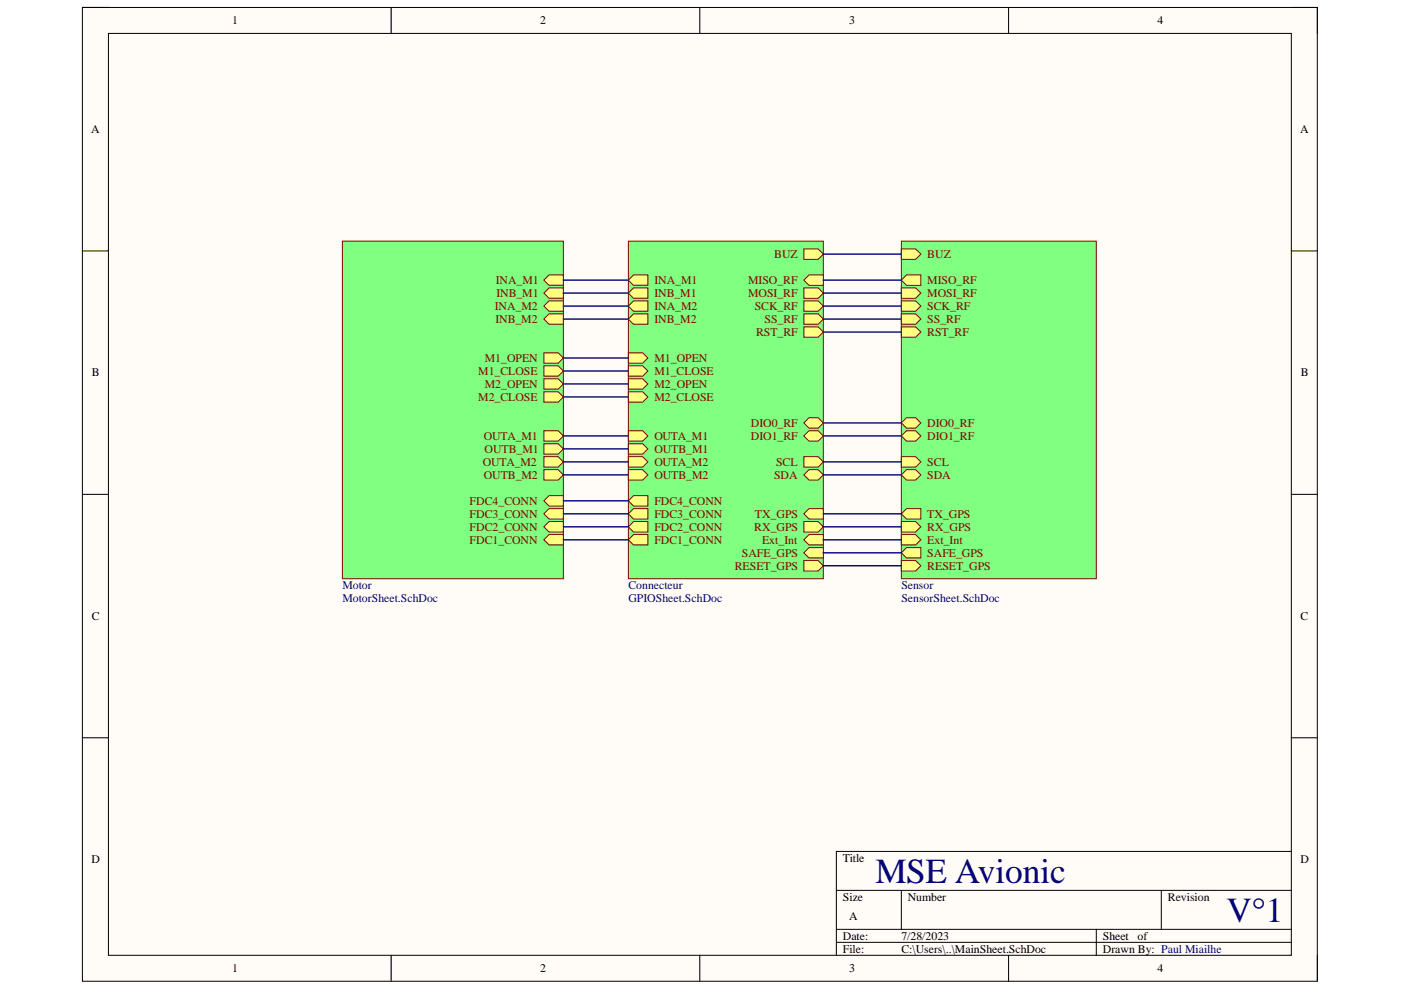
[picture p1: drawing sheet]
<svg xmlns="http://www.w3.org/2000/svg" width="297mm" height="210mm" viewBox="0 0 297 210" stroke-linecap="round" stroke-linejoin="round" font-family="sans-serif">
<path d="M17.5 1.6h261.8v206.4h-261.8z" fill-rule="evenodd" fill="#fffcf8"/>
<path d="M17.5 1.6h261.8v206.4h-261.8z" fill="none" stroke="#000" stroke-width=".21"/>
<path d="M23 7.1h250.8v195.4h-250.8z" fill-rule="evenodd" fill="#fffcf8"/>
<g fill="none" stroke="#000" stroke-width=".21">
<path d="M17.5 1.6h5.5M23 7.1h250.8v195.4h-250.8zM82.9 1.6v5.5M148.4 1.6v5.5M213.8 1.6v5.5M273.8 1.6h5.5v5.5M17.5 53.2h5.5M273.8 53.2h5.5M17.5 104.8h5.5M273.8 104.8h5.5M17.5 156.4h5.5M273.8 156.4h5.5"/>
<path d="M177.3 188.8h96.5M177.3 197h96.5M177.3 199.8h96.5M191.1 188.8v8.2M232.4 197v5.5M246.2 188.8v8.2M273.8 180.5h-96.5v22M82.9 202.5v5.5M148.4 202.5v5.5M213.8 202.5v5.5M279.3 202.5v5.5"/>
</g>
<path d="M72.6 51.1h46.8v71.6h-46.8z" fill-rule="evenodd" fill="#80ff80"/>
<path d="M72.6 51.1h46.8v71.6h-46.8z" fill="none" stroke="#800000" stroke-width=".21"/>
<path d="M115.3 74.8h3l1.1 1.1-1.1 1.1h-3z" fill-rule="evenodd" fill="#ffff80"/>
<path d="M115.3 74.8h3l1.1 1.1-1.1 1.1h-3z" fill="none" stroke="#800000" stroke-width=".21"/>
<path d="M115.3 77.6h3l1.1 1.1-1.1 1.1h-3z" fill-rule="evenodd" fill="#ffff80"/>
<path d="M115.3 77.6h3l1.1 1.1-1.1 1.1h-3z" fill="none" stroke="#800000" stroke-width=".21"/>
<path d="M115.3 83.1h3l1.1 1.1-1.1 1.1h-3z" fill-rule="evenodd" fill="#ffff80"/>
<path d="M115.3 83.1h3l1.1 1.1-1.1 1.1h-3z" fill="none" stroke="#800000" stroke-width=".21"/>
<path d="M115.3 80.3h3l1.1 1.1-1.1 1.1h-3z" fill-rule="evenodd" fill="#ffff80"/>
<path d="M115.3 80.3h3l1.1 1.1-1.1 1.1h-3z" fill="none" stroke="#800000" stroke-width=".21"/>
<path d="M115.3 91.3h3l1.1 1.1-1.1 1.1h-3z" fill-rule="evenodd" fill="#ffff80"/>
<path d="M115.3 91.3h3l1.1 1.1-1.1 1.1h-3z" fill="none" stroke="#800000" stroke-width=".21"/>
<path d="M115.3 94.1h3l1.1 1.1-1.1 1.1h-3z" fill-rule="evenodd" fill="#ffff80"/>
<path d="M115.3 94.1h3l1.1 1.1-1.1 1.1h-3z" fill="none" stroke="#800000" stroke-width=".21"/>
<path d="M115.3 96.8h3l1.1 1.1-1.1 1.1h-3z" fill-rule="evenodd" fill="#ffff80"/>
<path d="M115.3 96.8h3l1.1 1.1-1.1 1.1h-3z" fill="none" stroke="#800000" stroke-width=".21"/>
<path d="M115.3 99.6h3l1.1 1.1-1.1 1.1h-3z" fill-rule="evenodd" fill="#ffff80"/>
<path d="M115.3 99.6h3l1.1 1.1-1.1 1.1h-3z" fill="none" stroke="#800000" stroke-width=".21"/>
<path d="M116.4 113.3h3v2.2h-3l-1.1-1.1z" fill-rule="evenodd" fill="#ffff80"/>
<path d="M116.4 113.3h3v2.2h-3l-1.1-1.1z" fill="none" stroke="#800000" stroke-width=".21"/>
<path d="M116.4 110.6h3v2.2h-3l-1.1-1.1z" fill-rule="evenodd" fill="#ffff80"/>
<path d="M116.4 110.6h3v2.2h-3l-1.1-1.1z" fill="none" stroke="#800000" stroke-width=".21"/>
<path d="M115.3 108.9l1.1-1.1h3v2.2h-3z" fill-rule="evenodd" fill="#ffff80"/>
<path d="M115.3 108.9l1.1-1.1h3v2.2h-3z" fill="none" stroke="#800000" stroke-width=".21"/>
<path d="M115.3 106.2l1.1-1.1h3v2.2h-3z" fill-rule="evenodd" fill="#ffff80"/>
<path d="M115.3 106.2l1.1-1.1h3v2.2h-3z" fill="none" stroke="#800000" stroke-width=".21"/>
<path d="M116.4 58.3h3v2.2h-3l-1.1-1.1z" fill-rule="evenodd" fill="#ffff80"/>
<path d="M116.4 58.3h3v2.2h-3l-1.1-1.1z" fill="none" stroke="#800000" stroke-width=".21"/>
<path d="M115.3 62.1l1.1-1.1h3v2.2h-3z" fill-rule="evenodd" fill="#ffff80"/>
<path d="M115.3 62.1l1.1-1.1h3v2.2h-3z" fill="none" stroke="#800000" stroke-width=".21"/>
<path d="M115.3 64.9l1.1-1.1h3v2.2h-3z" fill-rule="evenodd" fill="#ffff80"/>
<path d="M115.3 64.9l1.1-1.1h3v2.2h-3z" fill="none" stroke="#800000" stroke-width=".21"/>
<path d="M116.4 66.5h3v2.2h-3l-1.1-1.1z" fill-rule="evenodd" fill="#ffff80"/>
<path d="M116.4 66.5h3v2.2h-3l-1.1-1.1z" fill="none" stroke="#800000" stroke-width=".21"/>
<path d="M191.1 51.1h41.3v71.6h-41.3z" fill-rule="evenodd" fill="#80ff80"/>
<path d="M191.1 51.1h41.3v71.6h-41.3z" fill="none" stroke="#800000" stroke-width=".21"/>
<path d="M191.1 52.8h3l1.1 1.1-1.1 1.1h-3z" fill-rule="evenodd" fill="#ffff80"/>
<path d="M191.1 52.8h3l1.1 1.1-1.1 1.1h-3z" fill="none" stroke="#800000" stroke-width=".21"/>
<path d="M191.1 63.8h3l1.1 1.1-1.1 1.1h-3z" fill-rule="evenodd" fill="#ffff80"/>
<path d="M191.1 63.8h3l1.1 1.1-1.1 1.1h-3z" fill="none" stroke="#800000" stroke-width=".21"/>
<path d="M191.1 92.4l1.1-1.1h1.9l1.1 1.1-1.1 1.1h-1.9z" fill-rule="evenodd" fill="#ffff80"/>
<path d="M191.1 92.4l1.1-1.1h1.9l1.1 1.1-1.1 1.1h-1.9z" fill="none" stroke="#800000" stroke-width=".21"/>
<path d="M192.2 58.3h3v2.2h-3l-1.1-1.1z" fill-rule="evenodd" fill="#ffff80"/>
<path d="M192.2 58.3h3v2.2h-3l-1.1-1.1z" fill="none" stroke="#800000" stroke-width=".21"/>
<path d="M191.1 61h3l1.1 1.1-1.1 1.1h-3z" fill-rule="evenodd" fill="#ffff80"/>
<path d="M191.1 61h3l1.1 1.1-1.1 1.1h-3z" fill="none" stroke="#800000" stroke-width=".21"/>
<path d="M191.1 66.5h3l1.1 1.2-1.1 1.1h-3z" fill-rule="evenodd" fill="#ffff80"/>
<path d="M191.1 66.5h3l1.1 1.2-1.1 1.1h-3z" fill="none" stroke="#800000" stroke-width=".21"/>
<path d="M191.1 69.3h3l1.1 1.1-1.1 1.1h-3z" fill-rule="evenodd" fill="#ffff80"/>
<path d="M191.1 69.3h3l1.1 1.1-1.1 1.1h-3z" fill="none" stroke="#800000" stroke-width=".21"/>
<path d="M192.2 88.6h1.9l1.1 1.1-1.1 1.1h-1.9l-1.1-1.1z" fill-rule="evenodd" fill="#ffff80"/>
<path d="M192.2 88.6h1.9l1.1 1.1-1.1 1.1h-1.9l-1.1-1.1z" fill="none" stroke="#800000" stroke-width=".21"/>
<path d="M191.1 110.6h3l1.1 1.1-1.1 1.1h-3z" fill-rule="evenodd" fill="#ffff80"/>
<path d="M191.1 110.6h3l1.1 1.1-1.1 1.1h-3z" fill="none" stroke="#800000" stroke-width=".21"/>
<path d="M191.1 113.4h3l1.1 1-1.1 1.1h-3z" fill-rule="evenodd" fill="#ffff80"/>
<path d="M191.1 113.4h3l1.1 1-1.1 1.1h-3z" fill="none" stroke="#800000" stroke-width=".21"/>
<path d="M191.1 108.9l1.1-1.1h3v2.2h-3z" fill-rule="evenodd" fill="#ffff80"/>
<path d="M191.1 108.9l1.1-1.1h3v2.2h-3z" fill="none" stroke="#800000" stroke-width=".21"/>
<path d="M191.1 96.8h3l1.1 1.1-1.1 1.1h-3z" fill-rule="evenodd" fill="#ffff80"/>
<path d="M191.1 96.8h3l1.1 1.1-1.1 1.1h-3z" fill="none" stroke="#800000" stroke-width=".21"/>
<path d="M191.1 100.7l1.1-1.1h1.9l1.1 1.1-1.1 1.1h-1.9z" fill-rule="evenodd" fill="#ffff80"/>
<path d="M191.1 100.7l1.1-1.1h1.9l1.1 1.1-1.1 1.1h-1.9z" fill="none" stroke="#800000" stroke-width=".21"/>
<path d="M191.1 117.2l1.1-1.1h3v2.2h-3z" fill-rule="evenodd" fill="#ffff80"/>
<path d="M191.1 117.2l1.1-1.1h3v2.2h-3z" fill="none" stroke="#800000" stroke-width=".21"/>
<path d="M191.1 118.9h3l1.1 1.1-1.1 1.1h-3z" fill-rule="evenodd" fill="#ffff80"/>
<path d="M191.1 118.9h3l1.1 1.1-1.1 1.1h-3z" fill="none" stroke="#800000" stroke-width=".21"/>
<path d="M133.2 51.1h41.4v71.6h-41.4z" fill-rule="evenodd" fill="#80ff80"/>
<path d="M133.2 51.1h41.4v71.6h-41.4z" fill="none" stroke="#800000" stroke-width=".21"/>
<path d="M133.2 91.3h3.1l1.1 1.1-1.1 1.1h-3.1z" fill-rule="evenodd" fill="#ffff80"/>
<path d="M133.2 91.3h3.1l1.1 1.1-1.1 1.1h-3.1z" fill="none" stroke="#800000" stroke-width=".21"/>
<path d="M133.2 94.1h3.1l1.1 1.1-1.1 1.1h-3.1z" fill-rule="evenodd" fill="#ffff80"/>
<path d="M133.2 94.1h3.1l1.1 1.1-1.1 1.1h-3.1z" fill="none" stroke="#800000" stroke-width=".21"/>
<path d="M133.2 96.8h3.1l1.1 1.1-1.1 1.1h-3.1z" fill-rule="evenodd" fill="#ffff80"/>
<path d="M133.2 96.8h3.1l1.1 1.1-1.1 1.1h-3.1z" fill="none" stroke="#800000" stroke-width=".21"/>
<path d="M133.2 99.6h3.1l1.1 1.1-1.1 1.1h-3.1z" fill-rule="evenodd" fill="#ffff80"/>
<path d="M133.2 99.6h3.1l1.1 1.1-1.1 1.1h-3.1z" fill="none" stroke="#800000" stroke-width=".21"/>
<path d="M134.3 113.3h3.1v2.2h-3.1l-1.1-1.1z" fill-rule="evenodd" fill="#ffff80"/>
<path d="M134.3 113.3h3.1v2.2h-3.1l-1.1-1.1z" fill="none" stroke="#800000" stroke-width=".21"/>
<path d="M134.3 110.6h3.1v2.2h-3.1l-1.1-1.1z" fill-rule="evenodd" fill="#ffff80"/>
<path d="M134.3 110.6h3.1v2.2h-3.1l-1.1-1.1z" fill="none" stroke="#800000" stroke-width=".21"/>
<path d="M133.2 108.9l1.1-1.1h3.1v2.2h-3.1z" fill-rule="evenodd" fill="#ffff80"/>
<path d="M133.2 108.9l1.1-1.1h3.1v2.2h-3.1z" fill="none" stroke="#800000" stroke-width=".21"/>
<path d="M133.2 106.2l1.1-1.1h3.1v2.2h-3.1z" fill-rule="evenodd" fill="#ffff80"/>
<path d="M133.2 106.2l1.1-1.1h3.1v2.2h-3.1z" fill="none" stroke="#800000" stroke-width=".21"/>
<path d="M170.4 100.7l1.1-1.1h2l1.1 1.1-1.1 1.1h-2z" fill-rule="evenodd" fill="#ffff80"/>
<path d="M170.4 100.7l1.1-1.1h2l1.1 1.1-1.1 1.1h-2z" fill="none" stroke="#800000" stroke-width=".21"/>
<path d="M134.3 58.3h3.1v2.2h-3.1l-1.1-1.1z" fill-rule="evenodd" fill="#ffff80"/>
<path d="M134.3 58.3h3.1v2.2h-3.1l-1.1-1.1z" fill="none" stroke="#800000" stroke-width=".21"/>
<path d="M133.2 62.1l1.1-1.1h3.1v2.2h-3.1z" fill-rule="evenodd" fill="#ffff80"/>
<path d="M133.2 62.1l1.1-1.1h3.1v2.2h-3.1z" fill="none" stroke="#800000" stroke-width=".21"/>
<path d="M133.2 64.9l1.1-1.1h3.1v2.2h-3.1z" fill-rule="evenodd" fill="#ffff80"/>
<path d="M133.2 64.9l1.1-1.1h3.1v2.2h-3.1z" fill="none" stroke="#800000" stroke-width=".21"/>
<path d="M134.3 66.5h3.1v2.2h-3.1l-1.1-1.1z" fill-rule="evenodd" fill="#ffff80"/>
<path d="M134.3 66.5h3.1v2.2h-3.1l-1.1-1.1z" fill="none" stroke="#800000" stroke-width=".21"/>
<path d="M170.4 96.8h3.1l1.1 1.1-1.1 1.1h-3.1z" fill-rule="evenodd" fill="#ffff80"/>
<path d="M170.4 96.8h3.1l1.1 1.1-1.1 1.1h-3.1z" fill="none" stroke="#800000" stroke-width=".21"/>
<path d="M133.2 74.8h3.1l1.1 1.1-1.1 1.1h-3.1z" fill-rule="evenodd" fill="#ffff80"/>
<path d="M133.2 74.8h3.1l1.1 1.1-1.1 1.1h-3.1z" fill="none" stroke="#800000" stroke-width=".21"/>
<path d="M133.2 77.6h3.1l1.1 1.1-1.1 1.1h-3.1z" fill-rule="evenodd" fill="#ffff80"/>
<path d="M133.2 77.6h3.1l1.1 1.1-1.1 1.1h-3.1z" fill="none" stroke="#800000" stroke-width=".21"/>
<path d="M133.2 80.3h3.1l1.1 1.1-1.1 1.1h-3.1z" fill-rule="evenodd" fill="#ffff80"/>
<path d="M133.2 80.3h3.1l1.1 1.1-1.1 1.1h-3.1z" fill="none" stroke="#800000" stroke-width=".21"/>
<path d="M133.2 83.1h3.1l1.1 1.1-1.1 1.1h-3.1z" fill-rule="evenodd" fill="#ffff80"/>
<path d="M133.2 83.1h3.1l1.1 1.1-1.1 1.1h-3.1z" fill="none" stroke="#800000" stroke-width=".21"/>
<path d="M170.4 52.8h3.1l1.1 1.1-1.1 1.1h-3.1z" fill-rule="evenodd" fill="#ffff80"/>
<path d="M170.4 52.8h3.1l1.1 1.1-1.1 1.1h-3.1z" fill="none" stroke="#800000" stroke-width=".21"/>
<path d="M170.4 66.5h3.1l1.1 1.2-1.1 1.1h-3.1z" fill-rule="evenodd" fill="#ffff80"/>
<path d="M170.4 66.5h3.1l1.1 1.2-1.1 1.1h-3.1z" fill="none" stroke="#800000" stroke-width=".21"/>
<path d="M171.5 58.3h3.1v2.2h-3.1l-1.1-1.1z" fill-rule="evenodd" fill="#ffff80"/>
<path d="M171.5 58.3h3.1v2.2h-3.1l-1.1-1.1z" fill="none" stroke="#800000" stroke-width=".21"/>
<path d="M170.4 61h3.1l1.1 1.1-1.1 1.1h-3.1z" fill-rule="evenodd" fill="#ffff80"/>
<path d="M170.4 61h3.1l1.1 1.1-1.1 1.1h-3.1z" fill="none" stroke="#800000" stroke-width=".21"/>
<path d="M170.4 63.8h3.1l1.1 1.1-1.1 1.1h-3.1z" fill-rule="evenodd" fill="#ffff80"/>
<path d="M170.4 63.8h3.1l1.1 1.1-1.1 1.1h-3.1z" fill="none" stroke="#800000" stroke-width=".21"/>
<path d="M170.4 69.3h3.1l1.1 1.1-1.1 1.1h-3.1z" fill-rule="evenodd" fill="#ffff80"/>
<path d="M170.4 69.3h3.1l1.1 1.1-1.1 1.1h-3.1z" fill="none" stroke="#800000" stroke-width=".21"/>
<path d="M170.4 108.9l1.1-1.1h3.1v2.2h-3.1z" fill-rule="evenodd" fill="#ffff80"/>
<path d="M170.4 108.9l1.1-1.1h3.1v2.2h-3.1z" fill="none" stroke="#800000" stroke-width=".21"/>
<path d="M170.4 110.6h3.1l1.1 1.1-1.1 1.1h-3.1z" fill-rule="evenodd" fill="#ffff80"/>
<path d="M170.4 110.6h3.1l1.1 1.1-1.1 1.1h-3.1z" fill="none" stroke="#800000" stroke-width=".21"/>
<path d="M170.4 114.4l1.1-1h3.1v2.1h-3.1z" fill-rule="evenodd" fill="#ffff80"/>
<path d="M170.4 114.4l1.1-1h3.1v2.1h-3.1z" fill="none" stroke="#800000" stroke-width=".21"/>
<path d="M171.5 88.6h2l1.1 1.1-1.1 1.1h-2l-1.1-1.1z" fill-rule="evenodd" fill="#ffff80"/>
<path d="M171.5 88.6h2l1.1 1.1-1.1 1.1h-2l-1.1-1.1z" fill="none" stroke="#800000" stroke-width=".21"/>
<path d="M170.4 92.4l1.1-1.1h2l1.1 1.1-1.1 1.1h-2z" fill-rule="evenodd" fill="#ffff80"/>
<path d="M170.4 92.4l1.1-1.1h2l1.1 1.1-1.1 1.1h-2z" fill="none" stroke="#800000" stroke-width=".21"/>
<path d="M170.4 117.2l1.1-1.1h3.1v2.2h-3.1z" fill-rule="evenodd" fill="#ffff80"/>
<path d="M170.4 117.2l1.1-1.1h3.1v2.2h-3.1z" fill="none" stroke="#800000" stroke-width=".21"/>
<path d="M170.4 118.9h3.1l1.1 1.1-1.1 1.1h-3.1z" fill-rule="evenodd" fill="#ffff80"/>
<path d="M170.4 118.9h3.1l1.1 1.1-1.1 1.1h-3.1z" fill="none" stroke="#800000" stroke-width=".21"/>
<g fill="none" stroke="#000080" stroke-width=".3">
<path d="M119.4 59.4h13.8M174.6 53.9h16.5M174.6 59.4h16.5M119.4 67.6h13.8M119.4 64.9h13.8M119.4 62.1h13.8M119.4 75.9h13.8M119.4 78.7h13.8M174.6 67.7h16.5M174.6 64.9h16.5M174.6 62.1h16.5M174.6 70.4h16.5"/>
<path d="M119.4 92.4h13.8M119.4 95.2h13.8M119.4 97.9h13.8M119.4 81.4h13.8M119.4 84.2h13.8M174.6 92.4h16.5M174.6 97.9h16.5M174.6 89.7h16.5M119.4 106.2h13.8M119.4 108.9h13.8M119.4 111.7h13.8M119.4 114.4h13.8"/>
<path d="M119.4 100.7h13.8M174.6 108.9h16.5M174.6 111.7h16.5M174.6 114.4h16.5M174.6 100.7h16.5M174.6 117.2h16.5M174.6 120h16.5"/>
</g>
<g font-size="7.5" fill="#000080">
<text x="185.6" y="187.1">MSE Avionic</text>
<text x="260" y="195.4">V°1</text>
</g>
<g font-size="2.5">
<text x="49.2" y="5.2">1</text>
<text x="114.5" y="5.2">2</text>
<text x="180.1" y="5.2">3</text>
<text x="245.4" y="5.2">4</text>
<text x="19.3" y="28.2">A</text>
<text x="275.7" y="28.2">A</text>
<text x="19.5" y="79.8">B</text>
<text x="275.8" y="79.8">B</text>
<text x="19.5" y="131.4">C</text>
<text x="275.7" y="131.4">C</text>
<text x="19.4" y="183.1">D</text>
<text x="178.7" y="182.7">Title</text>
<text x="275.7" y="183.1">D</text>
<text x="178.7" y="191">Size</text>
<text x="192.5" y="191">Number</text>
<text x="247.6" y="191">Revision</text>
<text x="180.1" y="195.1">A</text>
<text x="178.7" y="199.2">Date:</text>
<text x="178.7" y="202">File:</text>
<text x="191.1" y="199.2">7/28/2023</text>
<text x="191.1" y="202">C:\Users\..\MainSheet.SchDoc</text>
<text x="233.8" y="199.2">Sheet</text>
<text x="233.8" y="202">Drawn By: Paul Miailhe</text>
<text x="241.2" y="199.2">of</text>
<text x="49.2" y="206.1">1</text>
<text x="114.5" y="206.1">2</text>
<text x="180.1" y="206.1">3</text>
<text x="245.4" y="206.1">4</text>
</g>
<g font-size="2.5" fill="#800000">
<text x="164.2" y="54.7">BUZ</text>
<text x="196.6" y="54.7">BUZ</text>
<text x="104.9" y="65.7">INA_M2</text>
<text x="105.1" y="60.2">INA_M1</text>
<text x="105.2" y="63">INB_M1</text>
<text x="138.7" y="60.2">INA_M1</text>
<text x="138.7" y="63">INB_M1</text>
<text x="138.7" y="65.7">INA_M2</text>
<text x="158.6" y="60.2">MISO_RF</text>
<text x="158.6" y="63">MOSI_RF</text>
<text x="160" y="65.7">SCK_RF</text>
<text x="196.6" y="65.7">SCK_RF</text>
<text x="196.6" y="60.2">MISO_RF</text>
<text x="196.6" y="63">MOSI_RF</text>
<text x="105" y="68.4">INB_M2</text>
<text x="138.7" y="68.4">INB_M2</text>
<text x="160.3" y="71.2">RST_RF</text>
<text x="162.1" y="68.4">SS_RF</text>
<text x="196.6" y="68.4">SS_RF</text>
<text x="196.6" y="71.2">RST_RF</text>
<text x="102.8" y="76.7">M1_OPEN</text>
<text x="138.7" y="76.7">M1_OPEN</text>
<text x="101.4" y="79.5">M1_CLOSE</text>
<text x="102.8" y="82.2">M2_OPEN</text>
<text x="138.7" y="79.5">M1_CLOSE</text>
<text x="138.7" y="82.2">M2_OPEN</text>
<text x="101.4" y="85">M2_CLOSE</text>
<text x="138.7" y="85">M2_CLOSE</text>
<text x="102.6" y="93.2">OUTA_M1</text>
<text x="102.7" y="96">OUTB_M1</text>
<text x="138.7" y="93.2">OUTA_M1</text>
<text x="138.7" y="96">OUTB_M1</text>
<text x="159.2" y="90.5">DIO0_RF</text>
<text x="159.2" y="93.2">DIO1_RF</text>
<text x="196.6" y="93.2">DIO1_RF</text>
<text x="196.6" y="90.5">DIO0_RF</text>
<text x="102.4" y="98.7">OUTA_M2</text>
<text x="102.6" y="101.5">OUTB_M2</text>
<text x="138.7" y="98.7">OUTA_M2</text>
<text x="138.7" y="101.5">OUTB_M2</text>
<text x="164.1" y="101.5">SDA</text>
<text x="164.5" y="98.7">SCL</text>
<text x="196.6" y="98.7">SCL</text>
<text x="196.6" y="101.5">SDA</text>
<text x="99.6" y="107">FDC4_CONN</text>
<text x="138.7" y="107">FDC4_CONN</text>
<text x="99.6" y="112.5">FDC2_CONN</text>
<text x="99.6" y="109.8">FDC3_CONN</text>
<text x="138.7" y="112.5">FDC2_CONN</text>
<text x="138.7" y="109.8">FDC3_CONN</text>
<text x="159.9" y="112.5">RX_GPS</text>
<text x="160.1" y="109.8">TX_GPS</text>
<text x="196.6" y="112.5">RX_GPS</text>
<text x="196.6" y="109.8">TX_GPS</text>
<text x="99.6" y="115.3">FDC1_CONN</text>
<text x="138.7" y="115.3">FDC1_CONN</text>
<text x="157.3" y="118">SAFE_GPS</text>
<text x="161.6" y="115.3">Ext_Int</text>
<text x="196.6" y="115.3">Ext_Int</text>
<text x="196.6" y="118">SAFE_GPS</text>
<text x="155.8" y="120.8">RESET_GPS</text>
<text x="196.6" y="120.8">RESET_GPS</text>
</g>
<g font-size="2.5" fill="#000080">
<text x="72.6" y="124.9">Motor</text>
<text x="133.2" y="124.9">Connecteur</text>
<text x="191.1" y="124.9">Sensor</text>
<text x="72.6" y="127.6">MotorSheet.SchDoc</text>
<text x="133.2" y="127.6">GPIOSheet.SchDoc</text>
<text x="191.1" y="127.6">SensorSheet.SchDoc</text>
</g>
</svg>
